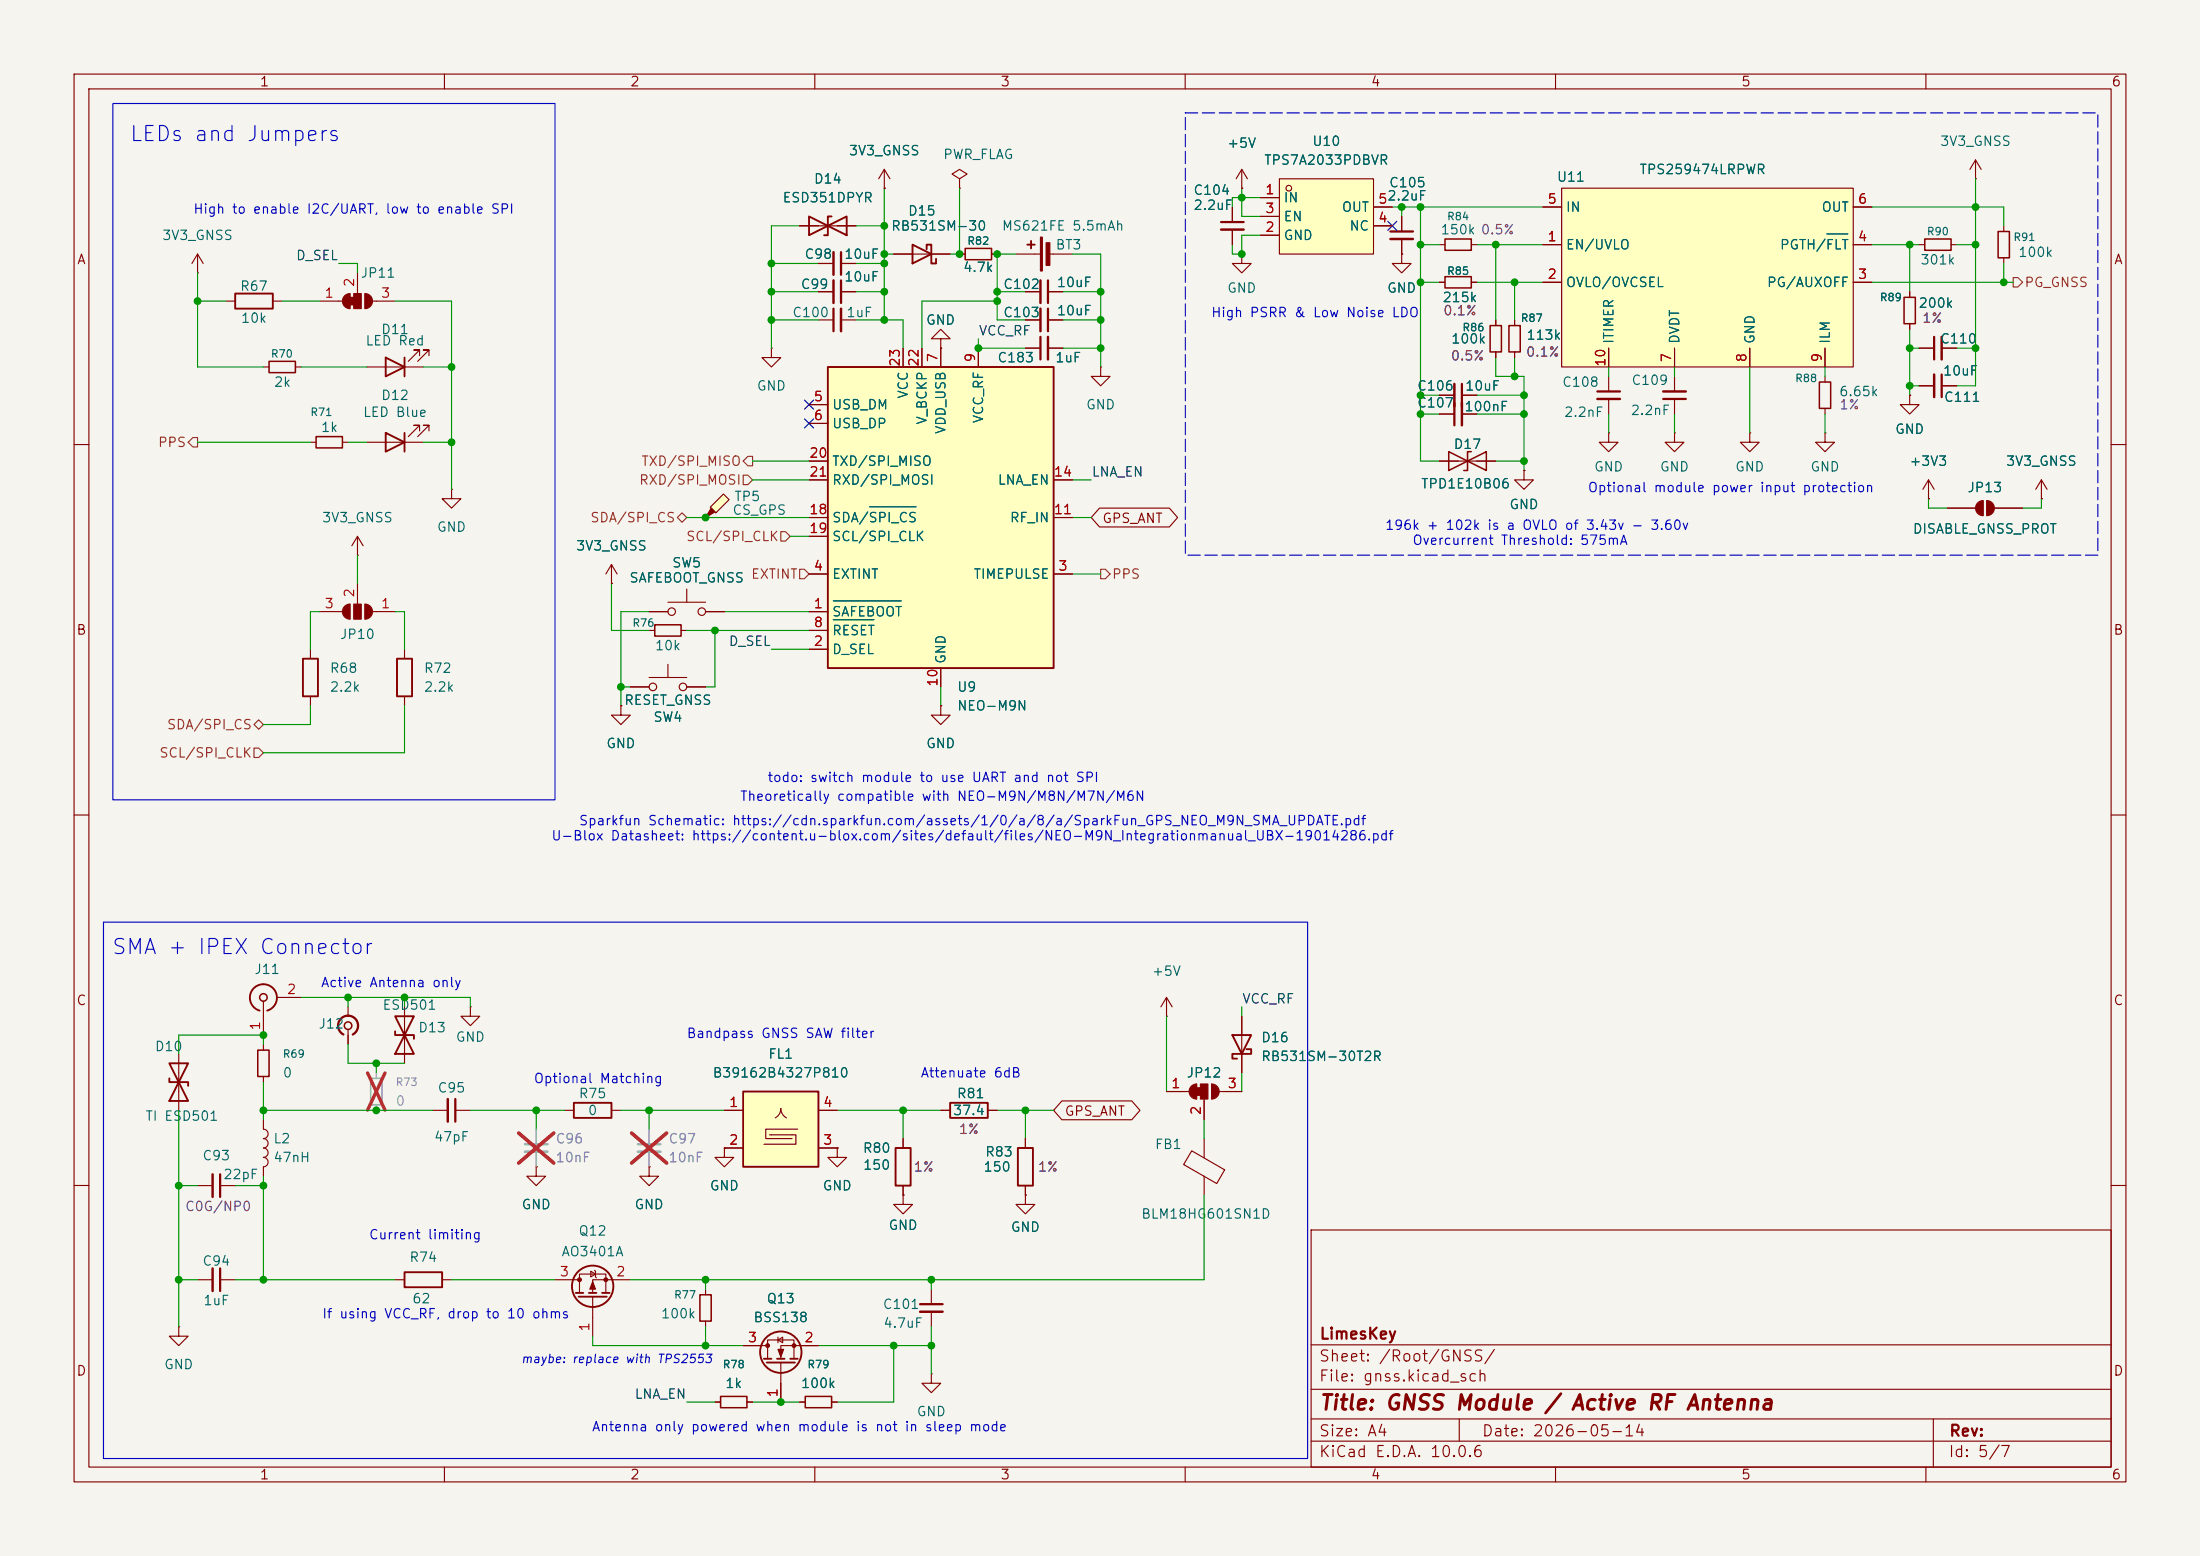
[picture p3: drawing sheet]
<svg xmlns="http://www.w3.org/2000/svg" width="297mm" height="210mm" viewBox="0 0 297 210" stroke-linecap="round" stroke-linejoin="round" font-family="sans-serif">
<path d="M0 0h297v210h-297z" fill="#f5f4ef" stroke="#f5f4ef" stroke-width=".14"/>
<g fill="none" stroke="#840000" stroke-width=".15">
<path d="M10 10h277v190h-277zM12 12h273v186h-273zM60 10v2M110 10v2M160 10v2M210 10v2M260 10v2M167.6 25.4h.1M167.6 22.9l-.7 1.2M167.6 22.9l.8 1.2M167.6 22.9v2.5M189.2 29.2v2"/>
<path d="M189.2 32.3v2M257.8 39.4v.7M259.1 33h.7M263.4 33h.8M266.7 24.1h.1M266.7 21.6l-.8 1.3M266.7 21.6l.8 1.3M266.7 21.6v2.5M270.5 30.5v.7M270.5 34.8v.8M217.2 58.4v1.3h1.2l-1.2 1.3-1.3-1.3h1.3M217.2 58.4h.1"/>
<path d="M226.1 58.4v1.3h1.2l-1.2 1.3-1.3-1.3h1.3M226.1 58.4h.1M226.1 50.8v2M226.1 53.8v2.1M236.2 58.4v1.3h1.3l-1.3 1.3-1.3-1.3h1.3M236.2 58.4h.1M246.4 58.4v1.3h1.2l-1.2 1.3-1.3-1.3h1.3M246.4 58.4h.1M246.4 50.8v.8M246.4 55.1v.8M257.8 53.3v1.3h1.3l-1.3 1.3-1.3-1.3h1.3M257.8 53.3h.1"/>
<path d="M257.8 43.7v.8M259.1 47h2M262.1 47h2.1M10 60h2M260.3 67.3h.1M260.3 64.8l-.7 1.2M260.3 64.8l.8 1.2M260.3 64.8v2.5M285 60h2M10 110h2M285 110h2M47 135.9v1.3"/>
<path d="M47 138.9v2.1M35.6 151.1v1.3a.64 .64 0 0 1 .6 .6 .64 .64 0 0 1-.6 .7 .64 .64 0 0 1 .6 .6 .64 .64 0 0 1-.6 .6 .64 .64 0 0 1 .6 .7 .64 .64 0 0 1-.6 .6 .64 .64 0 0 1 .6 .6 .64 .64 0 0 1-.6 .7v1.3M35.6 141v.7M35.6 145.3v.8M72.4 157.5v1.3h1.3l-1.3 1.2-1.3-1.2h1.3M72.4 157.5h.1M76.2 149.9h1.3M82.5 149.9h1.3M87.6 157.5v1.3h1.3l-1.3 1.2-1.2-1.2h1.2M87.6 157.5h.1M10 160h2M26.7 160h2"/>
<path d="M26.7 172.7h2M29.7 160h2M29.7 172.7h2M177 166h108v32h-108zM285 160h2M60 198v2M110 198v2M160 198v2M177 194.5h108M177 191.5h108M177 187.5h108M177 181.5h108"/>
<path d="M197 191.5v3M210 198v2M260 198v2M261 191.5v6.5"/>
</g>
<g fill="none" stroke="#840000" stroke-width=".2">
<path d="M259.8 32.3h3.6v1.5h-3.6zM269.7 31.2h1.6v3.6h-1.6zM245.6 51.6h1.5v3.5h-1.5zM257 40.1h1.6v3.6h-1.6zM34.8 141.7h1.5v3.6h-1.5z"/>
<circle cx="47" cy="138.4" r=".51"/>
</g>
<path d="M187.7 31.2h3.1M224.5 53.8h3.1M261.1 45.5v3M46.4 139.6a1.35 1.35 0 0 1-.5-2 1.35 1.35 0 0 1 2.1 0 1.35 1.35 0 0 1-.4 2M29.7 158.5v3M29.7 171.2v3" fill="none" stroke="#840000" stroke-width=".3"/>
<path d="M187.7 32.3h3.1M224.5 52.8h3.1M262.1 45.5v3M28.7 158.5v3M28.7 171.2v3" fill="none" stroke="#840000" stroke-width=".33"/>
<path d="M50 145.5h1.6v3.6h-1.6z" fill="none" stroke="#9c9b98" stroke-width=".2"/>
<path d="M50.8 144.8v.7M50.8 149.1v.8M72.4 152.4v2M72.4 155.4v2.1M87.6 152.4v2M87.6 155.4v2.1" fill="none" stroke="#9c9b98" stroke-width=".15"/>
<path d="M49.6 144.8l2.4 5M52 144.8l-2.4 5M70 152.9l4.8 4.1M74.8 152.9l-4.8 4.1M85.3 152.9l4.7 4.1M90 152.9l-4.7 4.1" fill="none" stroke="#e12e31" stroke-width=".46"/>
<path d="M70.9 154.4h3M86.1 154.4h3.1" fill="none" stroke="#9c9b98" stroke-width=".3"/>
<path d="M70.9 155.4h3M86.1 155.4h3.1" fill="none" stroke="#9c9b98" stroke-width=".33"/>
<path d="M77.5 148.8h5v2.1h-5z" fill="none" stroke="#840000" stroke-width=".25"/>
<path d="M172.7 24.1h12.7v10.2h-12.7z" fill="#ffffc2"/>
<g fill="none" stroke="#840000" stroke-width=".15">
<path d="M170.2 26.7h2.5M170.2 31.8h2.5M170.2 29.2h2.5M172.7 24.1h12.7v10.2h-12.7zM185.4 30.5h2.6M185.4 27.9h2.6M204.5 43.2v.7M204.5 47.5v.8M217.2 50.8v2M217.2 53.8v2.1M259.1 52.1h2M262.1 52.1h2.1"/>
<path d="M194.3 62.2h7.6M205.7 63.5v1.3h1.3l-1.3 1.2-1.2-1.2h1.2M205.7 63.5h.1M54.6 135.9v7.6M63.5 135.9v1.3h1.3l-1.3 1.2-1.3-1.2h1.3M63.5 135.9h.1M58.4 149.9h2.1M61.5 149.9h2"/>
<circle cx="174" cy="25.4" r=".38"/>
</g>
<path d="M215.6 52.8h3.1M262.1 50.5v3.1M61.5 148.3v3.1" fill="none" stroke="#840000" stroke-width=".3"/>
<path d="M215.6 53.8h3.1M261.1 50.5v3.1M60.5 148.3v3.1" fill="none" stroke="#840000" stroke-width=".33"/>
<path d="M203.7 43.9h1.5v3.6h-1.5zM195.6 61l2.5 1.2-2.5 1.3zM198.1 62.2l2.6-1.2v2.5zM198.6 61h-.5v2.5h-.5" fill="none" stroke="#840000" stroke-width=".2"/>
<path d="M53.3 137.2h2.6l-2.6 5h2.6zM53.3 139.2v.5h2.6v.5" fill="none" stroke="#840000" stroke-width=".25"/>
<path d="M210.8 25.4h39.4v24.1h-39.4z" fill="#ffffc2"/>
<g fill="none" stroke="#840000" stroke-width=".15">
<path d="M208.3 33h2.5M208.3 38.1h2.5M208.3 27.9h2.5M210.8 25.4h39.4v24.1h-39.4zM250.2 33h2.5M250.2 38.1h2.5M250.2 27.9h2.5M35.6 49.5h.7M39.9 49.5h.7M217.2 47v2.5M226.1 47v2.5M236.2 47v2.5"/>
<path d="M246.4 47v2.5M48.3 78.7v2.8M41.9 87.6v1.3M41.9 94v1.3M43.2 82.6h3M47.2 81.5v2.1M49.3 81.5v2.1M50.3 82.6h3M54.6 87.6v1.3M54.6 94v1.3M127 95.3v1.2h1.3l-1.3 1.3-1.3-1.3h1.3M127 95.3h.1"/>
<path d="M35.6 135.1v4.6M37.3 134.6h3.3M24.1 142.2v7.7M97.8 154.9v1.3h1.3l-1.3 1.3-1.3-1.3h1.3M97.8 154.9h.1M24.1 179.1v1.2h1.3l-1.3 1.3-1.2-1.3h1.2M24.1 179.1h.1"/>
</g>
<path d="M246.6 31.6h2.9" fill="none" stroke="#006464" stroke-width=".15"/>
<g fill="#840000" stroke="#840000" stroke-width=".15">
<path d="M49.3 81.5a1.02 1.02 0 0 1 1 1.1 1.02 1.02 0 0 1-1 1z"/>
<path d="M47.8 81.5h1v2.1h-1z"/>
<path d="M46.5 81.8l.4-.2 .3-.1v2.1a1.02 1.02 0 0 1-.9-.7 1.02 1.02 0 0 1 .2-1.1z"/>
</g>
<path d="M40.9 88.9h2v5.1h-2zM53.6 88.9h2v5.1h-2zM36.1 136.4a1.81 1.81 0 0 0 .9-2.8 1.81 1.81 0 0 0-2.9 0 1.81 1.81 0 0 0 1 2.8M22.9 143.5h2.5l-2.5 5.1h2.5zM22.9 145.5v.6h2.5v.5" fill="none" stroke="#840000" stroke-width=".25"/>
<g fill="none" stroke="#840000" stroke-width=".2">
<path d="M36.3 48.8h3.6v1.5h-3.6z"/>
<circle cx="35.6" cy="134.6" r=".51"/>
</g>
<path d="M111.8 49.5h30.4v40.7h-30.4z" fill="#ffffc2"/>
<g fill="none" stroke="#840000" stroke-width=".25">
<path d="M111.8 49.5h30.4v40.7h-30.4zM103.1 183.4h1M103.5 183.9h3.8M104.9 183.4h1M106.7 183.4h1"/>
<circle cx="105.4" cy="182.5" r="2.79"/>
</g>
<g fill="none" stroke="#840000" stroke-width=".15">
<path d="M109.2 54.6h2.6M109.2 57.2h2.6M121.9 47v2.5M124.5 47v2.5M127 47v2.5M132.1 47v2.5M109.2 77.5h2.6M109.2 69.9h2.6M109.2 64.8h2.6M109.2 72.4h2.6M109.2 62.2h2.6M142.2 77.5h2.6"/>
<path d="M142.2 69.9h2.6M142.2 64.8h2.6M109.2 82.6h2.6M109.2 87.6h2.6M109.2 85.1h2.6M127 90.2v2.5M113 154.9v1.3h1.3l-1.3 1.3-1.2-1.3h1.2M113 154.9h.1M157.5 147.3h3M161.5 146.3v2M162.6 148.3v2.8M163.6 146.3v2"/>
<path d="M164.6 147.3h3M100.3 181.6h3.3M103.6 183.4v-2.6h3.6v2.6M105 180.8l.7-.3v.7zM105 180.5v.7M105.4 183.9v5.3M110.5 181.6h-5.1v1.8"/>
</g>
<path d="M117.4 68.4h6.3M112.5 81.1h9.2M112.5 83.6h5.5" fill="none" stroke="#006464" stroke-width=".15"/>
<g fill="#840000" stroke="#840000" stroke-width=".15">
<path d="M161.5 146.8h.6v1h-.6z"/>
<path d="M160.8 146.6l.4-.2 .3-.1v2a1.02 1.02 0 0 1-.9-.6 1.02 1.02 0 0 1 .2-1.1z"/>
<path d="M162.1 146.3h1v2h-1z"/>
<path d="M163.6 146.3a1.02 1.02 0 0 1 1 1 1.02 1.02 0 0 1-1 1z"/>
<path d="M105 182.1h.8l-.4 1z"/>
<circle cx="103.6" cy="181.6" r=".25"/>
<circle cx="107.2" cy="181.6" r=".25"/>
</g>
<path d="M100.3 147.3h10.2v10.2h-10.2z" fill="#ffffc2"/>
<g fill="none" stroke="#840000" stroke-width=".25">
<path d="M31.7 39.6h5.1v2.1h-5.1zM109.2 29.2l5.1 2.6v-2.6l-5.1 2.6zM112.3 29.2h-.5v2.6h-.5M123.2 33l2.5 1.3-2.5 1.3zM125.1 33.7v-.7h.6v2.6h.7v-.7M138.7 33h1M139.2 32.5v1M52.1 48.3l2.5 1.2-2.5 1.3zM54.6 48.3v2.5M166.4 139.7h2.5l-1.3 2.5zM100.3 147.3h10.2v10.2h-10.2zM128.3 148.8h5v2.1h-5z"/>
<path d="M168.3 141.6h.6v.6h-2.5v.7h.6M54.6 171.7h5.1v2h-5.1zM77.7 174.5h1M78.1 175h3.8M79.5 174.5h1M81.3 174.5h1"/>
<circle cx="80" cy="173.6" r="2.79"/>
</g>
<g fill="none" stroke="#840000" stroke-width=".15">
<path d="M26.7 36.8h.1M26.7 34.3l-.8 1.3M26.7 34.3l.7 1.3M26.7 34.3v2.5M47.2 39.6v2.1M48.3 36.8v2.8M49.3 39.6v2.1M107.9 30.5h7.7M110.5 35.6h2M110.5 39.4h2M113.5 35.6h2.1M113.5 39.4h2.1"/>
<path d="M119.4 25.4h.1M119.4 22.9l-.8 1.2M119.4 22.9l.7 1.2M119.4 22.9v2.5M120.6 34.3h7.7M129.5 24.1l1.1-.6-1.1-.6-1 .6 1 .6v1.3M129.5 25.4h.1M129.5 34.3h.8M133.9 34.3h.7M137.2 34.3h3.3M138.4 39.4h2.1M141.5 34.3h3.3"/>
<path d="M141.5 39.4h2M166.4 27.9v2.1M166.4 31v2M194.3 33h.8M194.3 38.1h.8M198.6 33h.8M198.6 38.1h.8M30.5 40.6h1.2M36.8 40.6h1.3M43.2 40.6h3M49.5 49.5h7.6M50.3 40.6h3"/>
<path d="M56.6 48v-.8h-.7h.7l-1.5 1.6M57.9 48v-.8h-.8h.8l-1.5 1.6M110.5 43.2h2M113.5 43.2h2.1M127 45.7h1.3l-1.3-1.2-1.3 1.2h1.3v1.3M127 47h.1M138.4 43.2h2.1M138.4 47h2.1M141.5 43.2h2M141.5 47h2M148.6 49.5v1.3h1.3l-1.3 1.3-1.3-1.3h1.3M148.6 49.5h.1"/>
<path d="M61 66v1.3h1.2l-1.2 1.3-1.3-1.3h1.3M61 66h.1M82.5 78.7h.1M82.5 76.2l-.7 1.3M82.5 76.2l.8 1.3M82.5 76.2v2.5M92.7 79.5v1.8M262.9 68.6h3.8M267.7 67.6v2M268.2 67.6v2M269.2 68.6h3.8M275.6 67.3h.1"/>
<path d="M275.6 64.8l-.8 1.2M275.6 64.8l.8 1.2M275.6 64.8v2.5M83.8 95.3v1.2h1.3l-1.3 1.3-1.3-1.3h1.3M83.8 95.3h.1M85.1 92.7h2.5M87.6 85.1h.8M87.6 91.4h5.1M87.6 82.6h2.6M90.2 89.7v1.7M90.2 81.3h5M91.9 85.1h.8"/>
<path d="M92.7 92.7h2.5M95.2 82.6h2.6M157.5 137.2h.1M157.5 134.6l-.8 1.3M157.5 134.6l.7 1.3M157.5 134.6v2.6M167.6 137.2v7.6M97.8 149.9h2.5M97.8 154.9h2.5M103.9 153.2h3.5v1.2h-4.3M106.2 150.9l-.6-.6-.2-.7-.2 .8-.6 .5M107.7 152.4h-4.3v1.3h3.5"/>
<path d="M110.5 149.9h2.5M110.5 154.9h2.5M127 149.9h1.3M133.3 149.9h1.3M160.9 155.3l4.4 2.6-1 1.8-4.5-2.5zM162.6 153.7v2.6M162.6 158.8v2.5M53.3 172.7h1.3M59.7 172.7h1.3M74.9 172.7h3.3M78.2 174.5v-2.5h3.6v2.5M79.8 171.6l.6 .4-.6 .3z"/>
<path d="M80 175v5.3M80.3 171.5l.1 .1v.7l.1 .2M85.1 172.7h-5.1v1.8M95.2 174v.8M95.2 178.3v.8M121.9 161.3v1.3h1.3l-1.3 1.2-1.3-1.2h1.3M121.9 161.3h.1M138.4 161.3v1.3h1.3l-1.3 1.2-1.2-1.2h1.2M138.4 161.3h.1M96.5 189.2h.8M100.8 189.2h.8M107.9 189.2h.8"/>
<path d="M112.3 189.2h.7M125.7 185.4v1.3h1.3l-1.3 1.3-1.2-1.3h1.2M125.7 185.4h.1"/>
<circle cx="88.1" cy="92.7" r=".51"/>
<circle cx="90.7" cy="82.6" r=".51"/>
<circle cx="92.2" cy="92.7" r=".51"/>
<circle cx="94.7" cy="82.6" r=".51"/>
</g>
<path d="M130.3 33.5h3.6v1.6h-3.6zM195.1 32.3h3.5v1.5h-3.5zM195.1 37.3h3.5v1.6h-3.5zM88.4 84.3h3.5v1.6h-3.5zM94.5 174.8h1.5v3.5h-1.5zM97.3 188.5h3.5v1.5h-3.5zM108.7 188.5h3.6v1.5h-3.6z" fill="none" stroke="#840000" stroke-width=".2"/>
<g fill="#840000" stroke="#840000" stroke-width=".15">
<path d="M267 67.9l.4-.3h.3v2a1.02 1.02 0 0 1-.9-.6 1.02 1.02 0 0 1 .2-1.1z"/>
<path d="M268.2 67.6a1.02 1.02 0 0 1 1 1 1.02 1.02 0 0 1-1 1z"/>
<path d="M80 173l.4 1h-.8z"/>
<path d="M47.2 40.1h.6v1h-.6z"/>
<path d="M46.5 39.9l.4-.2 .3-.1v2.1a1.02 1.02 0 0 1-.9-.7 1.02 1.02 0 0 1 .2-1.1z"/>
<path d="M47.8 39.6h1v2.1h-1z"/>
<path d="M49.3 39.6a1.02 1.02 0 0 1 1 1 1.02 1.02 0 0 1-1 1.1z"/>
<path d="M140.5 32h.2v4.6h-.2z"/>
<path d="M141.2 32.8h.5v3h-.5z"/>
<circle cx="78.2" cy="172.7" r=".25"/>
<circle cx="81.8" cy="172.7" r=".25"/>
</g>
<path d="M113.5 34v3.1M113.5 37.8v3.1M141.5 37.8v3.1M164.8 30h3.1M112.5 41.7v3M140.5 45.5v3M141.5 41.7v3" fill="none" stroke="#840000" stroke-width=".3"/>
<path d="M112.5 34v3.1M112.5 37.8v3.1M140.5 37.8v3.1M164.8 31h3.1M113.5 41.7v3M140.5 41.7v3M141.5 45.5v3" fill="none" stroke="#840000" stroke-width=".33"/>
<path d="M95.9 68.5l1.8-1.8 .7 .7-1.8 1.8z" fill="#ffffc2"/>
<path d="M96 68.6l.5 .5-1.3 .8z" fill="#840000" stroke="#840000" stroke-width=".15"/>
<g fill="none" stroke="#840000" stroke-width=".15">
<path d="M107.9 30.5h2.6M110.5 39.4h2M110.5 35.6h2M113 30.5h2.6M113.5 39.4h2.1M113.5 35.6h2.1M119.4 25.4h.1M120.6 34.3h2.6M125.7 34.3h2.6M129.5 34.3h.8M133.9 34.3h.7M138.4 39.4h2.1"/>
<path d="M141.5 39.4h2M166.4 27.9v2.1M166.4 31v2M167.6 34.3v1.3h1.3l-1.3 1.2-1.2-1.2h1.2M167.6 34.3h.1M167.6 25.4h.1M170.2 26.7h2.5M170.2 31.8h2.5M170.2 29.2h2.5M185.4 30.5h2.6M185.4 27.9h2.6M189.2 34.3v1.3h1.3l-1.3 1.2-1.2-1.2h1.2"/>
<path d="M189.2 34.3h.1M189.2 29.2v2M189.2 32.3v2M194.3 38.1h.8M198.6 38.1h.8M208.3 38.1h2.5M208.3 27.9h2.5M208.3 33h2.5M250.2 38.1h2.5M250.2 27.9h2.5M250.2 33h2.5M257.8 39.4v.7"/>
<path d="M41.9 59.7h.8M46.2 59.7h.8M49.5 59.7h7.6M56.6 58.2v-.8h-.7h.7l-1.5 1.5M57.9 58.2v-.8h-.8h.8l-1.5 1.5M104.1 47v1.3h1.3l-1.3 1.2-1.2-1.2h1.2M104.1 47h.1M109.2 54.6h2.6M109.2 57.2h2.6M121.9 47v2.5M124.5 47v2.5M127 47h.1"/>
<path d="M127 47v2.5M132.1 47v2.5M138.4 47h2.1M138.4 43.2h2.1M141.5 47h2M141.5 43.2h2M194.3 53.3h2M194.3 55.9h2M197.4 53.3h2M197.4 55.9h2M201.9 43.2v.7M201.9 47.5v.8"/>
<path d="M204.5 43.2v.7M204.5 47.5v.8M217.2 47v2.5M226.1 47v2.5M236.2 47v2.5M246.4 47v2.5M257.8 53.3h.1M257.8 43.7v.8M259.1 47h2M259.1 52.1h2M262.1 47h2.1M262.1 52.1h2.1"/>
<path d="M48.3 74.9h.1M48.3 72.4l-.8 1.3M48.3 72.4l.7 1.3M48.3 72.4v2.5M82.5 78.7h.1M95.2 69.9h.1M95.9 68.5l1.8-1.8 .7 .7-1.8 1.8zM109.2 62.2h2.6M109.2 77.5h2.6M109.2 69.9h2.6M109.2 64.8h2.6M109.2 72.4h2.6"/>
<path d="M142.2 77.5h2.6M142.2 69.9h2.6M142.2 64.8h2.6M148.4 68.6h9.5l1.1 1.3-1.1 1.2h-9.5l-1.1-1.2zM194.3 62.2h2.5M199.4 62.2h2.5M205.7 63.5h.1M260.3 67.3h.1M262.9 68.6h3.8M269.2 68.6h3.8M275.6 67.3h.1M83.8 95.3h.1"/>
<path d="M85.1 92.7h2.5M87.6 82.6h2.6M92.7 92.7h2.5M95.2 82.6h2.6M109.2 82.6h2.6M109.2 87.6h2.6M109.2 85.1h2.6M127 95.3h.1M127 90.2v2.5M167.6 137.2v2.5M72.4 157.5h.1M87.6 157.5h.1"/>
<path d="M97.8 154.9h.1M97.8 149.9h2.5M97.8 154.9h2.5M110.5 149.9h2.5M110.5 154.9h2.5M113 154.9h.1M121.9 153.7v1.2M127 149.9h1.3M133.3 149.9h1.3M138.4 153.7v1.2M143.4 148.6h9.4l1.1 1.3-1.1 1.2h-9.4l-1.2-1.2zM157.5 147.3h2.5"/>
<path d="M162.6 148.6v2.5M165.1 147.3h2.5M167.6 142.2v2.6M121.9 161.3h.1M121.9 160v1.3M125.7 174v2M125.7 177v2.1M138.4 161.3h.1M138.4 160v1.3M96.5 189.2h.8M100.3 181.6h2.6M100.8 189.2h.8"/>
<path d="M105.4 186.7v2.5M107.9 189.2h.8M107.9 181.6h2.6M112.3 189.2h.7"/>
</g>
<path d="M196.3 54.4v3M197.4 51.8v3.1M124.2 176h3.1" fill="none" stroke="#840000" stroke-width=".3"/>
<path d="M196.3 51.8v3.1M197.4 54.4v3M124.2 177h3.1" fill="none" stroke="#840000" stroke-width=".33"/>
<path d="M52.1 58.4l2.5 1.3-2.5 1.3zM54.6 58.4v2.6M120.9 154.9h2v5.1h-2zM137.4 154.9h2v5.1h-2z" fill="none" stroke="#840000" stroke-width=".25"/>
<path d="M42.7 58.9h3.5v1.6h-3.5zM201.2 43.9h1.5v3.6h-1.5z" fill="none" stroke="#840000" stroke-width=".2"/>
<path d="M271.8 37.5h.6l.6 .6-.6 .6h-.6zM26 59.1h.7v1.2h-.7l-.6-.6zM91.4 69.9l.7-.7 .6 .7-.6 .6zM100.3 64.1h.7l.6 .7-.6 .6h-.7zM101 61.6h.6v1.3h-.6l-.7-.7zM105.4 71.8h.6l.7 .6-.7 .6h-.6zM107.9 76.8h.7l.6 .7-.6 .6h-.7zM148.6 76.8h.6l.7 .7-.7 .6h-.6zM34.3 97.8l.6-.6 .7 .6-.7 .6zM34.3 101h.6l.7 .6-.7 .6h-.6z" fill="none" stroke="#725600" stroke-width=".15"/>
<g fill="none" stroke="#009600" stroke-width=".15">
<path d="M26.7 36.8v12.7h8.9M45.7 35.6h2.6v1.2M104.1 39.4h6.4M104.1 35.6h6.4M107.9 30.5h-3.8v16.5M115.6 30.5h3.8M115.6 39.4h3.8M115.6 35.6h3.8M119.4 25.4v17.8M119.4 34.3h1.2M129.5 25.4v8.9h-1.2M134.6 39.4h3.8"/>
<path d="M137.2 34.3h-2.6v8.9h3.8M143.5 39.4h5.1M144.8 34.3h3.8v15.2M167.6 25.4v3.8h2.6M170.2 31.8h-2.6v2.5h-1.2v-1.3M170.2 26.7h-3.8v1.2M188 27.9h20.3M189.2 27.9v1.3M191.8 27.9v34.3h2.5M191.8 33h2.5M191.8 38.1h2.5M199.4 33h8.9"/>
<path d="M199.4 38.1h8.9M201.9 33v10.2M204.5 38.1v5.1M252.7 27.9h17.8v2.6M252.7 33h6.4M252.7 38.1h19.1M257.8 33v6.4M264.2 33h2.5M266.7 24.1v28h-2.5M270.5 35.6v2.5M26.7 40.6h3.8M26.7 59.7h15.2"/>
<path d="M38.1 40.6h5.1M40.6 49.5h8.9M47 59.7h2.5M53.3 40.6h7.7v25.4M57.1 49.5h3.9M57.1 59.7h3.9M104.1 43.2h6.4M115.6 43.2h6.3v3.8M132.1 45.7v1.3h6.3M134.6 40.6h-10.1v6.4M143.5 43.2h5.1M143.5 47h5.1"/>
<path d="M191.8 55.9h2.5M191.8 53.3h2.5M199.4 55.9h6.3M199.4 53.3h6.3M201.9 48.3v2.5h3.8v12.7M204.5 48.3v2.5M217.2 49.5v1.3M217.2 55.9v2.5M226.1 49.5v1.3M226.1 55.9v2.5M236.2 49.5v8.9M246.4 49.5v1.3"/>
<path d="M246.4 55.9v2.5M257.8 47h1.3M257.8 44.5v8.8M257.8 52.1h1.3M264.2 47h2.5M48.3 74.9v3.8M82.5 78.7v6.4h5.1M92.7 69.9h16.5M101.6 64.8h7.6M101.6 62.2h7.6M106.7 72.4h2.5M144.8 64.8h2.5"/>
<path d="M144.8 77.5h3.8M144.8 69.9h2.5M201.9 62.2h3.8M260.3 67.3v1.3h2.6M275.6 67.3v1.3h-2.6M41.9 95.3v2.5h-6.3M43.2 82.6h-1.3v5M53.3 82.6h1.3v5M54.6 95.3v6.3h-19M83.8 92.7h1.3M87.6 82.6h-3.8v12.7M92.7 85.1h16.5"/>
<path d="M96.5 85.1v7.6h-1.3M97.8 82.6h11.4M104.1 87.6h5.1M127 92.7v2.6M40.6 134.6h22.9v1.3M47 134.6v1.3M54.6 134.6v1.3M157.5 137.2v10.1M167.6 135.9v1.3M24.1 149.9v29.2M35.6 149.9h22.8M35.6 141v-1.3h-11.5v2.5"/>
<path d="M35.6 146.1v5M35.6 158.8v13.9M47 141v2.5h7.6M50.8 143.5v1.3M63.5 149.9h12.7M72.4 149.9v2.5M83.8 149.9h14M87.6 149.9v2.5M113 149.9h14M121.9 149.9v3.8M134.6 149.9h7.6M138.4 149.9v3.8"/>
<path d="M162.6 151.1v2.6M167.6 144.8v2.5M24.1 160h2.6M24.1 172.7h2.6M31.7 160h3.9M31.7 172.7h21.6M61 172.7h13.9M95.2 172.7v1.3M95.2 179.1v2.5M125.7 172.7v1.3M125.7 179.1v6.3M162.6 161.3v11.4h-77.5"/>
<path d="M80 180.3v1.3h20.3M92.7 189.2h3.8M101.6 189.2h6.3M110.5 181.6h15.2M120.6 181.6v7.6h-7.6"/>
</g>
<path d="M187.4 29.9l1.2 1.2M188.6 29.9l-1.2 1.2M108.6 56.5l1.2 1.3M108.6 54l1.2 1.2M109.8 56.5l-1.2 1.3M109.8 54l-1.2 1.2" fill="none" stroke="#000084" stroke-width=".15"/>
<path d="M15.2 14h59.7v94h-59.7zM14 124.5h162.5v72.4h-162.5z" fill="none" stroke="#0000c2" stroke-width=".15"/>
<path d="M160 15.2h123.2v59.7h-123.2z" fill="none" stroke="#0000c2" stroke-width=".15" stroke-dasharray="1.7 .6"/>
<path d="M246.6 31.6h2.9M117.4 68.4h6.3M112.5 81.1h9.2M112.5 83.6h5.5" fill="none" stroke="#006464" stroke-width=".15"/>
<path d="M72.4 152.4v2M72.4 155.4v2.1M87.6 152.4v2M87.6 155.4v2.1" fill="none" stroke="#9c9b98" stroke-width=".15"/>
<path d="M70 152.9l4.8 4.1M74.8 152.9l-4.8 4.1M85.3 152.9l4.7 4.1M90 152.9l-4.7 4.1" fill="none" stroke="#e12e31" stroke-width=".46"/>
<g fill="#009600" stroke="#009600" stroke-width=".14">
<circle cx="191.8" cy="55.9" r=".46"/>
<circle cx="191.8" cy="53.3" r=".46"/>
<circle cx="204.5" cy="50.8" r=".46"/>
<circle cx="201.9" cy="33" r=".46"/>
<circle cx="205.7" cy="55.9" r=".46"/>
<circle cx="205.7" cy="53.3" r=".46"/>
<circle cx="205.7" cy="62.2" r=".46"/>
<circle cx="191.8" cy="27.9" r=".46"/>
<circle cx="191.8" cy="33" r=".46"/>
<circle cx="191.8" cy="38.1" r=".46"/>
<circle cx="148.6" cy="47" r=".46"/>
<circle cx="148.6" cy="39.4" r=".46"/>
<circle cx="148.6" cy="43.2" r=".46"/>
<circle cx="167.6" cy="34.3" r=".46"/>
<circle cx="189.2" cy="27.9" r=".46"/>
<circle cx="134.6" cy="34.3" r=".46"/>
<circle cx="167.6" cy="26.7" r=".46"/>
<circle cx="104.1" cy="43.2" r=".46"/>
<circle cx="104.1" cy="39.4" r=".46"/>
<circle cx="119.4" cy="43.2" r=".46"/>
<circle cx="119.4" cy="34.3" r=".46"/>
<circle cx="119.4" cy="35.6" r=".46"/>
<circle cx="104.1" cy="35.6" r=".46"/>
<circle cx="266.7" cy="33" r=".46"/>
<circle cx="266.7" cy="47" r=".46"/>
<circle cx="270.5" cy="38.1" r=".46"/>
<circle cx="257.8" cy="33" r=".46"/>
<circle cx="204.5" cy="38.1" r=".46"/>
<circle cx="266.7" cy="27.9" r=".46"/>
<circle cx="257.8" cy="52.1" r=".46"/>
<circle cx="257.8" cy="47" r=".46"/>
<circle cx="119.4" cy="39.4" r=".46"/>
<circle cx="134.6" cy="39.4" r=".46"/>
<circle cx="134.6" cy="40.6" r=".46"/>
<circle cx="132.1" cy="47" r=".46"/>
<circle cx="129.5" cy="34.3" r=".46"/>
<circle cx="119.4" cy="30.5" r=".46"/>
<circle cx="26.7" cy="40.6" r=".46"/>
<circle cx="72.4" cy="149.9" r=".46"/>
<circle cx="95.2" cy="172.7" r=".46"/>
<circle cx="87.6" cy="149.9" r=".46"/>
<circle cx="121.9" cy="149.9" r=".46"/>
<circle cx="125.7" cy="172.7" r=".46"/>
<circle cx="105.4" cy="189.2" r=".46"/>
<circle cx="95.2" cy="181.6" r=".46"/>
<circle cx="83.8" cy="92.7" r=".46"/>
<circle cx="35.6" cy="172.7" r=".46"/>
<circle cx="24.1" cy="172.7" r=".46"/>
<circle cx="47" cy="134.6" r=".46"/>
<circle cx="54.6" cy="134.6" r=".46"/>
<circle cx="24.1" cy="160" r=".46"/>
<circle cx="35.6" cy="160" r=".46"/>
<circle cx="50.8" cy="143.5" r=".46"/>
<circle cx="50.8" cy="149.9" r=".46"/>
<circle cx="35.6" cy="139.7" r=".46"/>
<circle cx="35.6" cy="149.9" r=".46"/>
<circle cx="61" cy="49.5" r=".46"/>
<circle cx="96.5" cy="85.1" r=".46"/>
<circle cx="95.2" cy="69.9" r=".46"/>
<circle cx="61" cy="59.7" r=".46"/>
<circle cx="125.7" cy="181.6" r=".46"/>
<circle cx="120.6" cy="181.6" r=".46"/>
<circle cx="138.4" cy="149.9" r=".46"/>
</g>
<g font-size="2" fill="#0000c2">
<text x="17.4" y="19.6">LEDs and Jumpers</text>
<text x="15" y="129.3">SMA + IPEX Connector</text>
</g>
<text font-size="2" fill="#840000" x="178" y="190.8">Title: GNSS Module / Active RF Antenna</text>
<g font-size="1.5" fill="#840000">
<text x="178" y="184.1">Sheet: /Root/GNSS/</text>
<text x="178" y="181.1">LimesKey</text>
<text x="178" y="186.8">File: gnss.kicad_sch</text>
<text x="178" y="197">KiCad E.D.A. 10.0.6</text>
<text x="178" y="194.2">Size: A4</text>
<text x="200" y="194.2">Date: 2026-05-14</text>
<text x="263" y="197">Id: 5/7</text>
<text x="263" y="194.2">Rev:</text>
</g>
<g font-size="1.3" fill="#840000">
<text x="35" y="12">1</text>
<text x="85" y="12">2</text>
<text x="135" y="12">3</text>
<text x="185" y="12">4</text>
<text x="235" y="12">5</text>
<text x="285" y="12">6</text>
<text x="10.3" y="36">A</text>
<text x="285.3" y="36">A</text>
<text x="148.7" y="70.9">GPS_ANT</text>
<text x="10.2" y="86">B</text>
<text x="285.2" y="86">B</text>
<text x="10.2" y="136">C</text>
<text x="285.2" y="136">C</text>
<text x="143.6" y="150.9">GPS_ANT</text>
<text x="10.2" y="186">D</text>
<text x="285.2" y="186">D</text>
<text x="35" y="200">1</text>
<text x="85" y="200">2</text>
<text x="135" y="200">3</text>
<text x="185" y="200">4</text>
<text x="235" y="200">5</text>
<text x="285" y="200">6</text>
</g>
<g font-size="1.3" fill="#006464">
<text x="114.5" y="21.3">3V3_GNSS</text>
<text x="127.2" y="21.8">PWR_FLAG</text>
<text x="165.6" y="20.3">+5V</text>
<text x="170.6" y="22.6">TPS7A2033PDBVR</text>
<text x="177.1" y="20">U10</text>
<text x="221.2" y="23.8">TPS259474LRPWR</text>
<text x="261.8" y="20">3V3_GNSS</text>
<text x="105.6" y="27.6">ESD351DPYR</text>
<text x="109.8" y="25.1">D14</text>
<text x="122.5" y="29.4">D15</text>
<text x="161" y="26.6">C104</text>
<text x="161" y="28.6">2.2uF</text>
<text x="173.2" y="27.6">IN</text>
<text x="181.1" y="28.9">OUT</text>
<text x="187.2" y="27.4">2.2uF</text>
<text x="187.4" y="25.6">C105</text>
<text x="210.1" y="24.8">U11</text>
<text x="211.3" y="28.9">IN</text>
<text x="245.8" y="28.9">OUT</text>
<text x="21.8" y="32.7">3V3_GNSS</text>
<text x="108.5" y="35.3">C98</text>
<text x="113.9" y="35.3">10uF</text>
<text x="120.2" y="31.4">RB531SM-30</text>
<text x="135.2" y="31.4">MS621FE 5.5mAh</text>
<text x="142.4" y="34">BT3</text>
<text x="173.2" y="32.7">GND</text>
<text x="173.2" y="30.2">EN</text>
<text x="182.1" y="31.4">NC</text>
<text x="194.4" y="32">150k 0.5%</text>
<text x="211.3" y="34">EN/UVLO</text>
<text x="240.2" y="34">PGTH/FLT</text>
<text x="272.4" y="35">100k</text>
<text x="32.3" y="39.6">R67</text>
<text x="48.6" y="37.8">JP11</text>
<text x="108" y="39.3">C99</text>
<text x="113.9" y="38.3">10uF</text>
<text x="129.9" y="37">4.7k</text>
<text x="135.3" y="39.3">C102</text>
<text x="142.6" y="39.1">10uF</text>
<text x="165.6" y="39.8">GND</text>
<text x="187.2" y="39.8">GND</text>
<text x="194.6" y="41.1">215k</text>
<text x="211.3" y="39.1">OVLO/OVCSEL</text>
<text x="238.4" y="39.1">PG/AUXOFF</text>
<text x="258.9" y="41.9">200k</text>
<text x="259.2" y="36">301k</text>
<text x="32.4" y="43.9">10k</text>
<text x="49.3" y="46.9">LED Red</text>
<text x="51.4" y="45.4">D11</text>
<text x="106.9" y="43.1">C100</text>
<text x="114.2" y="43.1">1uF</text>
<text x="124.9" y="44.1">GND</text>
<text x="135.3" y="43.1">C103</text>
<text x="142.6" y="42.9">10uF</text>
<text x="195.8" y="46.7">100k</text>
<text x="206" y="46.2">113k</text>
<text x="218.1" y="46.5" transform="rotate(-90 218.1 46.5)">ITIMER</text>
<text x="227" y="46.5" transform="rotate(-90 227 46.5)">DVDT</text>
<text x="237.2" y="46.5" transform="rotate(-90 237.2 46.5)">GND</text>
<text x="247.3" y="46.5" transform="rotate(-90 247.3 46.5)">ILM</text>
<text x="261.8" y="46.7">C110</text>
<text x="36.9" y="52.5">2k</text>
<text x="102.1" y="53">GND</text>
<text x="122.9" y="53.9" transform="rotate(-90 122.9 53.9)">VCC</text>
<text x="134.6" y="49.2">C183</text>
<text x="142.4" y="49.2">1uF</text>
<text x="191.2" y="53">C106</text>
<text x="197.7" y="53">10uF</text>
<text x="210.8" y="52.5">C108</text>
<text x="220.2" y="52.3">C109</text>
<text x="248.2" y="53.8">6.65k</text>
<text x="262.2" y="51">10uF</text>
<text x="43.2" y="58.6">1k</text>
<text x="48.9" y="56.6">LED Blue</text>
<text x="51.4" y="54.3">D12</text>
<text x="112.2" y="55.6">USB_DM</text>
<text x="112.2" y="58.1">USB_DP</text>
<text x="125.4" y="57.4" transform="rotate(-90 125.4 57.4)">V_BCKP</text>
<text x="128" y="58.7" transform="rotate(-90 128 58.7)">VDD_USB</text>
<text x="133" y="57.2" transform="rotate(-90 133 57.2)">VCC_RF</text>
<text x="146.5" y="55.6">GND</text>
<text x="191.2" y="55.3">C107</text>
<text x="197.6" y="55.8">100nF</text>
<text x="211.1" y="56.6">2.2nF</text>
<text x="220.1" y="56.3">2.2nF</text>
<text x="255.7" y="58.9">GND</text>
<text x="262.3" y="54.6">C111</text>
<text x="112.2" y="63.2">TXD/SPI_MISO</text>
<text x="112.2" y="65.7">RXD/SPI_MOSI</text>
<text x="134.6" y="65.7">LNA_EN</text>
<text x="196.1" y="60.9">D17</text>
<text x="215.1" y="64">GND</text>
<text x="224" y="64">GND</text>
<text x="234.2" y="64">GND</text>
<text x="244.3" y="64">GND</text>
<text x="257.7" y="63.2">+3V3</text>
<text x="270.7" y="63.2">3V3_GNSS</text>
<text x="43.4" y="70.8">3V3_GNSS</text>
<text x="98.8" y="69.8">CS_GPS</text>
<text x="99" y="68">TP5</text>
<text x="112.2" y="70.8">SDA/SPI_CS</text>
<text x="136.2" y="70.8">RF_IN</text>
<text x="191.8" y="66.2">TPD1E10B06</text>
<text x="203.7" y="69">GND</text>
<text x="265.5" y="66.7">JP13</text>
<text x="58.9" y="72.1">GND</text>
<text x="77.7" y="74.6">3V3_GNSS</text>
<text x="90.6" y="76.9">SW5</text>
<text x="112.2" y="73.4">SCL/SPI_CLK</text>
<text x="258.1" y="72.3">DISABLE_GNSS_PROT</text>
<text x="84.9" y="78.9">SAFEBOOT_GNSS</text>
<text x="112.2" y="83.5">SAFEBOOT</text>
<text x="112.2" y="78.4">EXTINT</text>
<text x="131.3" y="78.4">TIMEPULSE</text>
<text x="45.8" y="86.6">JP10</text>
<text x="88.3" y="88.1">10k</text>
<text x="112.2" y="88.6">D_SEL</text>
<text x="112.2" y="86.1">RESET</text>
<text x="128" y="89.7" transform="rotate(-90 128 89.7)">GND</text>
<text x="44.4" y="91.1">R68</text>
<text x="44.4" y="93.7">2.2k</text>
<text x="57.1" y="91.1">R72</text>
<text x="57.1" y="93.7">2.2k</text>
<text x="84.2" y="95.5">RESET_GNSS</text>
<text x="129.1" y="93.7">U9</text>
<text x="81.8" y="101.3">GND</text>
<text x="88.1" y="97.7">SW4</text>
<text x="124.9" y="101.3">GND</text>
<text x="129.1" y="96.2">NEO-M9N</text>
<text x="34.2" y="131.8">J11</text>
<text x="51.5" y="136.6">ESD501</text>
<text x="155.4" y="132">+5V</text>
<text x="20.8" y="142.2">D10</text>
<text x="42.9" y="139.1">J12</text>
<text x="56.4" y="139.6">D13</text>
<text x="61.4" y="140.9">GND</text>
<text x="103.6" y="143.2">FL1</text>
<text x="170.2" y="141">D16</text>
<text x="170.2" y="143.5">RB531SM-30T2R</text>
<text x="38.1" y="145.7">0</text>
<text x="59" y="147.8">C95</text>
<text x="78" y="148.5">R75</text>
<text x="96.1" y="145.7">B39162B4327P810</text>
<text x="129.1" y="148.5">R81</text>
<text x="160.1" y="145.7">JP12</text>
<text x="19.5" y="151.6">TI ESD501</text>
<text x="36.8" y="154.6">L2</text>
<text x="58.5" y="154.4">47pF</text>
<text x="79.3" y="150.8">0</text>
<text x="116.4" y="155.9">R80</text>
<text x="128.6" y="150.8">37.4</text>
<text x="155.8" y="155.4">FB1</text>
<text x="27.2" y="156.9">C93</text>
<text x="30.1" y="159.5">22pF</text>
<text x="36.8" y="157.2">47nH</text>
<text x="95.7" y="161">GND</text>
<text x="111" y="161">GND</text>
<text x="116.4" y="158.2">150</text>
<text x="132.7" y="158.4">150</text>
<text x="132.9" y="156.4">R83</text>
<text x="70.3" y="163.5">GND</text>
<text x="78" y="167.1">Q12</text>
<text x="85.6" y="163.5">GND</text>
<text x="119.9" y="166.3">GND</text>
<text x="136.4" y="166.6">GND</text>
<text x="154" y="164.8">BLM18HG601SN1D</text>
<text x="27.2" y="171.1">C94</text>
<text x="55.2" y="170.6">R74</text>
<text x="75.7" y="169.9">AO3401A</text>
<text x="27.4" y="176.5">1uF</text>
<text x="55.6" y="176.2">62</text>
<text x="89.1" y="178.3">100k</text>
<text x="101.6" y="178.8">BSS138</text>
<text x="103.4" y="176.2">Q13</text>
<text x="119.1" y="177">C101</text>
<text x="119.2" y="179.5">4.7uF</text>
<text x="22.1" y="185.1">GND</text>
<text x="97.8" y="187.7">1k</text>
<text x="108" y="187.7">100k</text>
<text x="123.7" y="191.5">GND</text>
</g>
<g font-size="1.3" fill="#0000c2">
<text x="26" y="29.2">High to enable I2C/UART, low to enable SPI</text>
<text x="163.4" y="43.1">High PSRR &amp; Low Noise LDO</text>
<text x="186.9" y="71.8">196k + 102k is a OVLO of 3.43v - 3.60v</text>
<text x="214.3" y="66.8">Optional module power input protection</text>
<text x="190.6" y="73.9">Overcurrent Threshold: 575mA</text>
<text x="103.5" y="105.9">todo: switch module to use UART and not SPI</text>
<text x="74.3" y="113.7">U-Blox Datasheet: https://content.u-blox.com/sites/default/files/NEO-M9N_Integrationmanual_UBX-19014286.pdf</text>
<text x="78.1" y="111.7">Sparkfun Schematic: https://cdn.sparkfun.com/assets/1/0/a/8/a/SparkFun_GPS_NEO_M9N_SMA_UPDATE.pdf</text>
<text x="99.8" y="108.4">Theoretically compatible with NEO-M9N/M8N/M7N/M6N</text>
<text x="43.2" y="133.6">Active Antenna only</text>
<text x="92.6" y="140.4">Bandpass GNSS SAW filter</text>
<text x="72" y="146.5">Optional Matching</text>
<text x="124.2" y="145.7">Attenuate 6dB</text>
<text x="49.7" y="167.6">Current limiting</text>
<text x="43.4" y="178.3">If using VCC_RF, drop to 10 ohms</text>
<text x="79.8" y="193.5">Antenna only powered when module is not in sleep mode</text>
</g>
<g font-size="1.3" fill="#a90000">
<text x="170.7" y="26.5">1</text>
<text x="170.7" y="29.1">3</text>
<text x="186" y="27.8">5</text>
<text x="208.8" y="27.8">5</text>
<text x="250.7" y="27.8">6</text>
<text x="170.7" y="31.6">2</text>
<text x="186" y="30.3">4</text>
<text x="208.8" y="32.9">1</text>
<text x="250.7" y="32.9">4</text>
<text x="43.7" y="40.5">1</text>
<text x="48.1" y="38.8" transform="rotate(-90 48.1 38.8)">2</text>
<text x="51.3" y="40.5">3</text>
<text x="208.8" y="38">2</text>
<text x="250.7" y="38">3</text>
<text x="121.8" y="49.6" transform="rotate(-90 121.8 49.6)">23</text>
<text x="124.3" y="49.6" transform="rotate(-90 124.3 49.6)">22</text>
<text x="126.9" y="49" transform="rotate(-90 126.9 49)">7</text>
<text x="131.9" y="49" transform="rotate(-90 131.9 49)">9</text>
<text x="217" y="49.6" transform="rotate(-90 217 49.6)">10</text>
<text x="225.9" y="49" transform="rotate(-90 225.9 49)">7</text>
<text x="236.1" y="49" transform="rotate(-90 236.1 49)">8</text>
<text x="246.2" y="49" transform="rotate(-90 246.2 49)">9</text>
<text x="109.8" y="54.5">5</text>
<text x="109.8" y="57">6</text>
<text x="109.2" y="62.1">20</text>
<text x="109.2" y="64.6">21</text>
<text x="142.2" y="64.6">14</text>
<text x="109.2" y="69.7">18</text>
<text x="142.2" y="69.7">11</text>
<text x="109.2" y="72.3">19</text>
<text x="109.8" y="77.3">4</text>
<text x="142.8" y="77.3">3</text>
<text x="43.7" y="82.4">3</text>
<text x="48.1" y="80.7" transform="rotate(-90 48.1 80.7)">2</text>
<text x="51.3" y="82.4">1</text>
<text x="109.8" y="82.4">1</text>
<text x="109.8" y="87.5">2</text>
<text x="109.8" y="85">8</text>
<text x="126.9" y="92.8" transform="rotate(-90 126.9 92.8)">10</text>
<text x="38.6" y="134.5">2</text>
<text x="35.4" y="139.2" transform="rotate(-90 35.4 139.2)">1</text>
<text x="98.3" y="149.7">1</text>
<text x="111" y="149.7">4</text>
<text x="158" y="147.2">1</text>
<text x="165.6" y="147.2">3</text>
<text x="98.3" y="154.8">2</text>
<text x="111" y="154.8">3</text>
<text x="162.4" y="150.6" transform="rotate(-90 162.4 150.6)">2</text>
<text x="75.5" y="172.6">3</text>
<text x="83.1" y="172.6">2</text>
<text x="79.9" y="179.8" transform="rotate(-90 79.9 179.8)">1</text>
<text x="100.9" y="181.5">3</text>
<text x="108.5" y="181.5">2</text>
<text x="105.3" y="188.7" transform="rotate(-90 105.3 188.7)">1</text>
</g>
<g font-size="1.3" fill="#0f0f0f">
<text x="39.9" y="35.4">D_SEL</text>
<text x="132.1" y="45.6">VCC_RF</text>
<text x="147.3" y="64.6">LNA_EN</text>
<text x="98.3" y="87.5">D_SEL</text>
<text x="167.6" y="135.8">VCC_RF</text>
<text x="85.6" y="189.1">LNA_EN</text>
</g>
<g font-size="1.3" fill="#725600">
<text x="273.2" y="39.1">PG_GNSS</text>
<text x="21.2" y="60.7">PPS</text>
<text x="86.2" y="65.7">RXD/SPI_MOSI</text>
<text x="86.5" y="63.2">TXD/SPI_MISO</text>
<text x="79.6" y="70.8">SDA/SPI_CS</text>
<text x="92.5" y="73.4">SCL/SPI_CLK</text>
<text x="101.3" y="78.4">EXTINT</text>
<text x="150" y="78.4">PPS</text>
<text x="22.4" y="98.8">SDA/SPI_CS</text>
<text x="21.4" y="102.6">SCL/SPI_CLK</text>
</g>
<g font-size="1.3" fill="#840084">
<text x="194.7" y="42.9">0.1%</text>
<text x="259.4" y="43.9">1%</text>
<text x="195.8" y="49">0.5%</text>
<text x="205.9" y="48.5">0.1%</text>
<text x="248.2" y="55.6">1%</text>
<text x="129.4" y="153.4">1%</text>
<text x="123.3" y="158.4">1%</text>
<text x="140" y="158.4">1%</text>
<text x="24.9" y="163.8">C0G/NP0</text>
</g>
<g font-size="1.3" fill="#939391">
<text x="53.3" y="149.6">0</text>
<text x="74.9" y="154.6">C96</text>
<text x="90.2" y="154.6">C97</text>
<text x="74.9" y="157.2">10nF</text>
<text x="90.2" y="157.2">10nF</text>
</g>
<text font-size="1.2" fill="#0000c2" x="70.2" y="184.3">maybe: replace with TPS2553</text>
<g font-size="1" fill="#006464">
<text x="195.3" y="30">R84</text>
<text x="130.5" y="33.3">R82</text>
<text x="260" y="32">R90</text>
<text x="271.7" y="32.8">R91</text>
<text x="195.3" y="37.3">R85</text>
<text x="253.7" y="40.9">R89</text>
<text x="197.3" y="45">R86</text>
<text x="205.2" y="43.7">R87</text>
<text x="36.5" y="48.5">R70</text>
<text x="242.3" y="51.8">R88</text>
<text x="41.8" y="56.4">R71</text>
<text x="85.3" y="84.8">R76</text>
<text x="38.1" y="143">R69</text>
<text x="90.9" y="175.5">R77</text>
<text x="97.5" y="184.9">R78</text>
<text x="108.9" y="184.9">R79</text>
</g>
<text font-size="1" fill="#939391" x="53.3" y="146.8">R73</text>
</svg>
